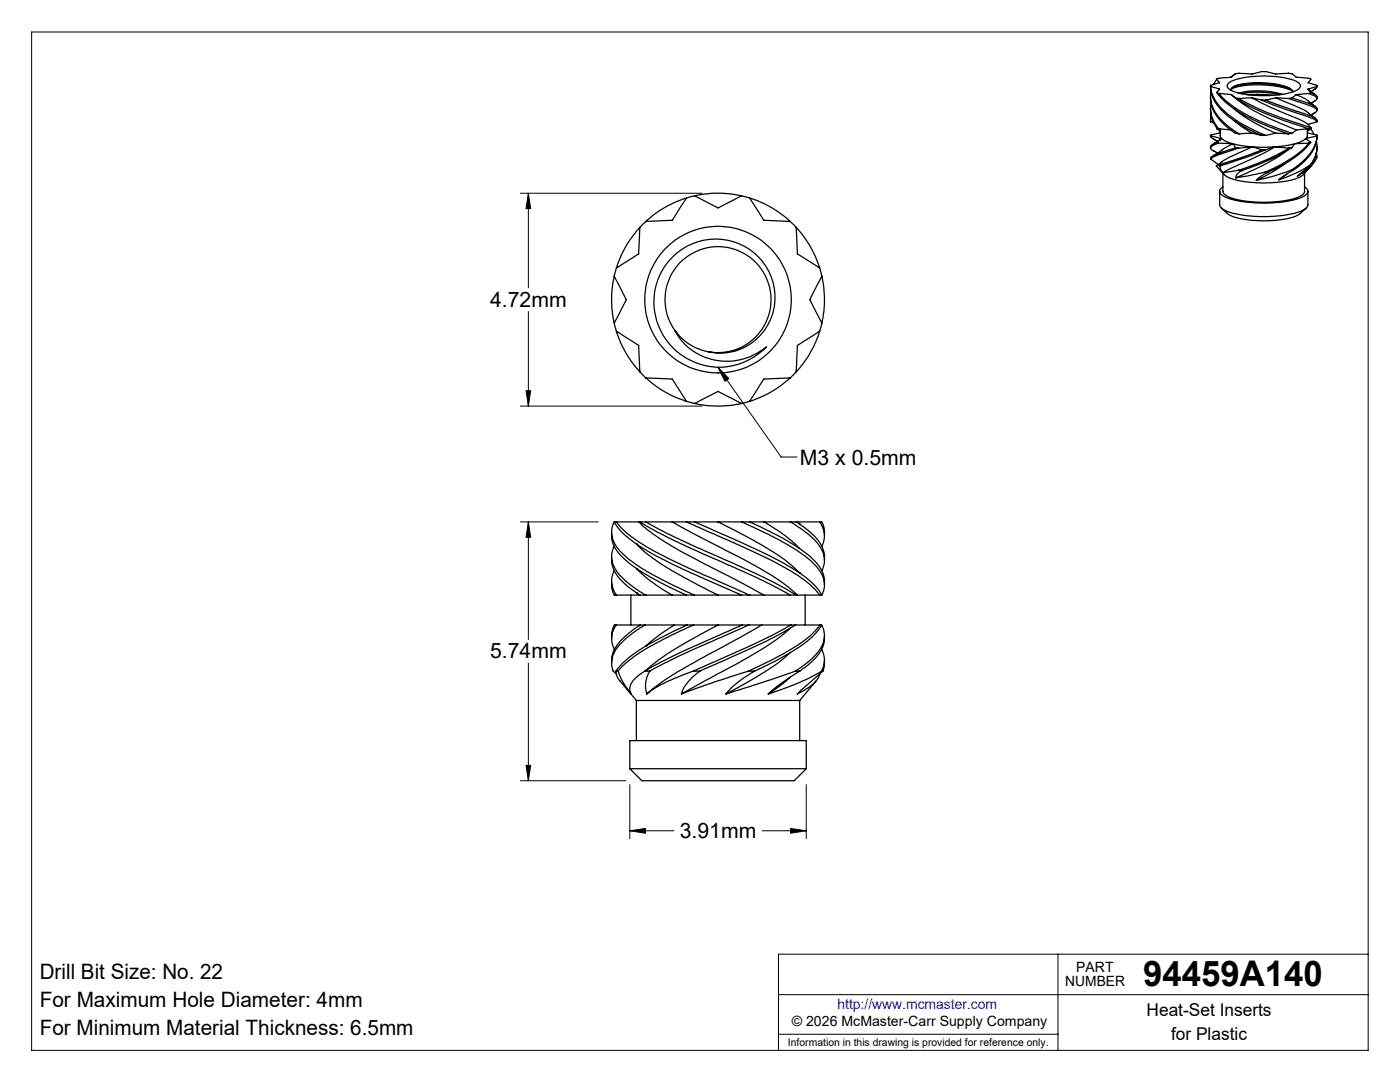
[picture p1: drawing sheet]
<svg xmlns="http://www.w3.org/2000/svg" width="279mm" height="216mm" viewBox="0 0 279 216" stroke-linecap="round" stroke-linejoin="round" font-family="sans-serif">
<g fill="none" stroke="#000" stroke-width=".2">
<path d="M6.3 6.4h266.7v203.2h-266.7zM103.9 38.6h36.2M105.4 38.6l.5 3h-.9zM105.4 38.6v18.8M105 78h.9l-.5 3zM105.4 62.2v18.8M143.3 73.3l2.2 2.2-.8 .6zM143.3 73.3l12.6 17.9h3.2M103.9 81h36.2M103.9 104.1h15.5M105.4 104.1l.5 3.1h-.9zM105.4 104.1v23.5"/>
<path d="M105.4 132.3v23.5M103.9 155.8h21M105 152.7h.9l-.5 3.1zM125.7 156.6v10.8M160.9 156.6v10.8M125.7 165.8l3.1-.5v1zM125.7 165.8h8.8M152.1 165.8h8.8M157.8 165.3l3.1 .5-3.1 .5zM155.4 198.5h117.6M211.1 190.4v19.2M273 190.4h-117.6v19.2"/>
<path d="M155.4 206.4h55.7"/>
</g>
<g fill="none" stroke="#000" stroke-width=".25">
<path d="M241.6 17.1a7.7 7.7 0 0 0 3.2 5.8l1.2 1 2 1.3 3.8 1.8M241.6 19.3a7.4 7.4 0 0 0 3.1 5.9 4.8 4.8 0 0 0 2.5 1.5h.1M241.6 17.3l1.8 .5-.6 .7M241.6 17.3a8.4 8.4 0 0 0 4 5.9l2.4 1.6 4.6 2.2M241.7 18.3a7 7 0 0 0 3 6.6l2.6 1.8M242.8 18.5l.4 .2M242.8 18.5l.9 1 1.2 1.1 1.1 1 2.4 1.4 3 1.5 5.7 2.2M242.8 15.8l.6 .7-1.8 .5v.3M242.8 15.8l-.6 1.1M243.2 18.7l2.5 .2M243.2 18.7l2.1 1.9 3 2 4.9 2.3 4.7 1.7M245.1 16.6l.7-.4 1.4-.5 2.2-.4 2.2-.1 4.4 .3 1.2 .2 1.5 .6a.84 .84 0 0 1 .8 .7 .84 .84 0 0 1-.5 .9l-1 .4-2.3 .6-2.3 .2h-2.3l-3.3-.4-1.4-.4-1.1-.5a.68 .68 0 0 1-.2-1.2z"/>
<path d="M245.6 18l.1-.4 .3-.2 1.7-.6 1.9-.3h2.4l2.4 .2 2 .5 1.3 .7 .4 .4M245.6 17.9l.7-.4 1.7-.4 1.7-.2h2.4l3.8 .5 2.1 .8M245.7 18.9l2.2 1.7 2.6 1.6 2.9 1.5 5.3 2.2M245.7 18.9l.9 .6M246.1 17.3l2.5-.5 3.1-.1 2.5 .2 1.8 .3 1.4 .4M246.6 19.5l2.6 1.6 3.2 1.5 8.8 3.1M246.6 19.5l.7 .1M246.6 14.7l-.1 .1a2.2 2.2 0 0 1-2.3 .7l-1 .1-.4 .2M246.6 14.7l.9-.1a10.2 10.2 0 0 0 4.5-.3h.2a5 5 0 0 1 2.4 .5l2.8-.1a1.07 1.07 0 0 1 1 .5l.3 .2 2.6 .2 .3 .2-.5 .7 1.7 .5v.3M246.6 14.7l-1 .7M247.3 19.6l2 1.2 3.5 1.6 8.8 3.1M247.4 18.6a16.1 16.1 0 0 1 8.5 .2"/>
<path d="M247.9 18.7l1.3-.2 2.1-.1 2 .1 2 .4M249 18.9l2-.1 3.1 .2M249.8 19.5l-2.5 .1M249.8 19.5l3.7 1.9 6.2 2.6 1.4 .8M249.8 19.5l2 .5M251.8 20h.8M251.8 20l3.6 1.4 6.5 2.2 .6 .4 .3 .3M252.6 20l9.6 3.4a.75 .75 0 0 1 .6 .8v.1M254.6 19.5l5.5 2.4 2.3 1.6M254.6 19.5l2.5 .1M254.6 19.5l-2 .5M257.1 19.6l5.1 1.8a.58 .58 0 0 1 .5 .8l-1 .8"/>
<path d="M257.9 19.5l-.8 .1M257.9 19.5l4.4 1.6 .5 .4v.5M258.7 18.9l1.7 .7 2 1.6M258.7 18.9l-.8 .6M261.1 17.8l1.3 1M261.1 17.8l.5 .7M261.2 18.7l-2.5 .2M261.2 18.7l1.2 .5a.5 .5 0 0 1 .4 .4 .5 .5 0 0 1-.4 .5M261.6 18.5l-.4 .2M261.6 18.5l1.1 .5 .1 .2v.5M262.8 17.3l-.2 .4-.9 .6M262.8 17.3l-1.7 .5"/>
<path d="M262.8 17.1v.2M137 39.5l-2.8 4.5-5.3 .2M137 39.5a21.3 21.3 0 0 0-8.1 4.7M138.6 39.1l-1.6 .4M138.6 39.1l4.7 2.4 4.7-2.4M138.6 39.1a21.1 21.1 0 0 1 9.4 0M148 39.1l1.6 .4M149.6 39.5l2.8 4.5 5.3 .2M149.6 39.5a21.4 21.4 0 0 1 8.1 4.7M241.6 27.1l.2 .4 1.2 .7M241.6 21.7a5.3 5.3 0 0 0 1.5 3.9l.1 .1M241.6 24v.3"/>
<path d="M241.6 27.1l2.2 .6M241.6 27.1v.1M241.6 24.3l.6 .2M241.7 31.8l1.4 1M241.7 20.7a6 6 0 0 0 1.5 5M241.7 23l-.1 1.3M242.9 28.4l.3 .1M242.9 28.4l-1.1 .6-.2 .5M243 25.6l-.1 .1 .6 .5M243.2 28.5l-1.3 .6a.51 .51 0 0 0-.3 .6 .51 .51 0 0 0 .6 .4l.8 .5M243.2 33l.3 .1M243.2 28.5l2.9 .2"/>
<path d="M243.2 25.7l2.4 .2M243.4 38.2v2.7a2.11 2.11 0 0 0 1.9 1.4l3.1 .7 5 .2 3.4-.3 1.6-.4 1.4-.4a1.66 1.66 0 0 0 1.2-1.2v-2.7M243.5 33.1v.5l.6 .9M243.5 25.7v1.5l.3 .5M243.5 26.5l-1.9 .5v.1M243.7 27.8l-1.5 .9M243.8 27.7l.7 .5 1.6 .5M243.8 27.7l-.9 .7M244.1 34.6v3.6a2.52 2.52 0 0 0 2.1 1.4l2.7 .6 4.2 .2 3.2-.3 1.8-.4 1.4-.5a1.31 1.31 0 0 0 .8-1v-3.6M244.1 37.3a.95 .95 0 0 0-.7 1 .95 .95 0 0 0 .8 .8l1.1 .5 1.4 .4 2.1 .4 2.7 .1 4.9-.2 2.4-.5 1-.5a1.3 1.3 0 0 0 1.1-1.4l-.6-.6M246.1 28.7a6.2 6.2 0 0 0-2.4 1.4l-1.5 .9M246.1 28.7l1.5 .3 2.4 .3"/>
<path d="M246.1 28.7l.5 .8M246.3 21.7l1.5 1.2 2.3 1.4 4.5 2.3M246.3 24.1l3.5 2.5M246.6 29.5l-3.6 1.2-1 .5a.42 .42 0 0 0-.3 .6M246.6 29.5l.6 .1M247.2 34l-3.1 .5M247.2 34l.6 .1M247.2 29.6l-4.3 1.4-.9 .4-.3 .4M247.5 20.1l.1 .1M247.6 20.2h.1M247.8 34.1a1.63 1.63 0 0 0-1.1 1.4M249.8 26.6l2 .4"/>
<path d="M249.8 26.6l-2.5 .1M250 29.3l-.8 .3a28.7 28.7 0 0 0-5.3 2.7l-1.1 .8M250 29.3h4.5M250 29.3l1.9 .6M250 29.3l-2.8 .3M251.8 27h.8M251.9 29.9l-8.7 3.1M251.9 29.9h.7M252.5 34.3l-5.8 1.2M252.5 34.3h.7M252.6 29.9l-3.1 1.2-6 2M253.2 34.3l-1.6 .9-.9 .8"/>
<path d="M254.5 29.3l-2.8 1.5-5.7 2.6-1.9 1.1M254.5 29.3l2.7 .3M254.5 29.3l-1.9 .6M254.6 26.6l2.5 .1M254.6 26.6l-2 .4M256.6 32.6l-2.8 1.8-3.1 1.6M256.6 30.2a49.6 49.6 0 0 1-9.9 5.3M257 34.6l-1.8 1.3M257.2 29.6l-3.7 2-4 1.6-2.3 .8M257.8 33.9l-4.1 1.4-3 .7M257.8 29.5l-4 2.2-6 2.4M257.8 29.5l-.6 .1"/>
<path d="M257.9 26.6l-.8 .1M258.3 33.8l-.5 .1M258.3 33.8l-1.9 1.2-1.2 .9M258.4 28.7l-.6 .8M258.4 28.7l-1.5 .3-2.4 .3M258.7 25.9l-.8 .7M260.6 27.7l-1.2 .7-1 .3M260.6 27.7l1 .7M260.9 25.7v1.5l-.3 .5M260.9 26.5l1.9 .5v.1M261.1 24.8l.5 .7M261.2 25.7l-2.5 .2"/>
<path d="M261.2 28.5l-1.7 1.8-1.9 1.4-2.4 1.4-2.7 1.2M261.2 28.5l-2.8 .2M261.4 25.6l.2 .1M261.5 32.8l-2.5 1.6-3.8 1.5M261.6 28.4l-1.5 1.6-1.5 1.3-2.1 1.3-3.3 1.7M261.6 28.4l-.4 .1M261.6 25.7l.7 1.1M261.6 25.7l-.7 .5M261.6 25.5l-.4 .2M261.8 32.9l-1.7 2-1.2 .7-3.2 .7-3.1 .2-3.9-.2-3.2-.7-1.2-.7-1.6-1.8 .5-.1M261.9 32.7l-.4 .1M262.4 20.1l-.7 .6"/>
<path d="M262.7 30.6a2.45 2.45 0 0 1-.9 2.4l-1.3 1.1-1.6 1.1 3-2.5M262.7 28.2a5.5 5.5 0 0 1-1.2 4.6M262.8 24.3l-1.7 .5M262.8 27.1a8.6 8.6 0 0 1-4.1 6.2l-.9 .6M262.8 27.1l-2.2 .6M262.8 27.1a7.8 7.8 0 0 1-3.4 5.9l-1.1 .8M262.8 29.2a5.4 5.4 0 0 1-.9 3.5M122.6 55.1l2.4 4.7-2.4 4.7M122.6 55.1a21.1 21.1 0 0 0 0 9.4M123 53.5l-.4 1.6M127.7 45.4l-.2 5.3-4.5 2.8M127.7 45.4a21.4 21.4 0 0 0-4.7 8.1"/>
<path d="M128.9 44.2l-1.2 1.2M133.7 51.8a11.9 11.9 0 0 1 14-3 11.9 11.9 0 0 1 6.8 12.6 11.1 11.1 0 0 1-8.4 8.8 11.1 11.1 0 0 1-11.4-4.2 12 12 0 0 0 18.2 3.3l-.5 .4a13 13 0 0 1-17.8 0 13 13 0 0 1-.9-17.9zM157.7 44.2l1.2 1.2M158.9 45.4l.2 5.3 4.5 2.8M158.9 45.4a21.3 21.3 0 0 1 4.7 8.1M163.6 53.5l.4 1.6M164 55.1l-2.4 4.7 2.4 4.7M164 55.1a21.1 21.1 0 0 1 0 9.4M243.8 41.5l1.3 1.3 1.2 .5 2.5 .6 2.6 .2 3.7-.2 3-.6 1.4-.7 1.2-1.1M122.6 64.5l.4 1.6M123 66.1l4.5 2.8 .2 5.3M123 66.1a20.8 20.8 0 0 0 4.7 8.1"/>
<path d="M127.7 74.2l1.2 1.2M128.9 75.4l5.3 .2 2.8 4.5M128.9 75.4a21.4 21.4 0 0 0 8.1 4.7M134.7 66a10.6 10.6 0 0 1 4.9-16.1 10.6 10.6 0 0 1 14.2 9 10.6 10.6 0 0 1-12.4 11.3M134.7 66l.5 .6M157.7 75.4a20.8 20.8 0 0 1-8.1 4.7M157.7 75.4l-5.3 .2-2.8 4.5M158.9 74.2l-1.2 1.2M163.6 66.1l-4.5 2.8-.2 5.3M163.6 66.1a21 21 0 0 1-4.7 8.1M164 64.5l-.4 1.6M137 80.1l1.6 .4"/>
<path d="M138.6 80.5l4.7-2.4 4.7 2.4M138.6 80.5a21.1 21.1 0 0 0 9.4 0M149.6 80.1l-1.6 .4M122.1 106.2v.7a7.2 7.2 0 0 0 3.2 5.2 54.6 54.6 0 0 0 11.7 6.6M122.1 111.1v.7a6.7 6.7 0 0 0 2.8 4.9l2.8 2M122.1 116l.1 1.7a1.13 1.13 0 0 0 .6 1h.2M122.6 104.1a15.8 15.8 0 0 0 6.3 5.6l3 1.7 4.3 2.2 11.8 5.1M122.6 104.1h.4M122.6 104.1a4.7 4.7 0 0 0 1 5.7 33.1 33.1 0 0 0 9.6 6.4l5.4 2.5M122.6 109a4.8 4.8 0 0 0 1.2 5.9 21.7 21.7 0 0 0 5.1 3.8M122.6 113.9a4.4 4.4 0 0 0 .4 4.8M123 104.1h4.5"/>
<path d="M123 104.1a22.7 22.7 0 0 0 7.7 5.9l7.2 3.6 11.7 5.1M123 118.7h4.5M125.9 118.7v6M127 108.6h.1M127 113.5h.1M127 118.3h.1M127 108.6a42.5 42.5 0 0 0 11.4 7.6l4.9 2.5M127 113.5a29.5 29.5 0 0 0 7.2 5.2M127 118.3l.5 .4M127.5 104.1a51.4 51.4 0 0 0 12.4 8l8.4 4.4 4.1 2.2M127.5 104.1h.2M127.5 118.7h.2"/>
<path d="M127.7 104.1l5.8 3.3 16.7 7.5 7.5 3.8M127.7 104.1h1.2M127.7 118.7h1.2M128.9 104.1h5.3M128.9 104.1l5.6 3 18.1 8.2 6.3 3.4M128.9 118.7h5.3M134.2 104.1l3.9 2.2 12.1 6.3a38 38 0 0 1 8.9 6.1M134.2 104.1h2.8M134.2 118.7h2.8M137 104.1l12.6 5.6 5 2.4a28.5 28.5 0 0 1 8.5 6l.5 .6M137 104.1h1.6M137 118.7h1.6"/>
<path d="M138.6 104.1h4.7M138.6 104.1l12.2 5.5 5.8 2.9a20 20 0 0 1 7.2 5.8l.2 .4M138.6 118.7h4.7M143.3 104.1l8.5 4.5a33.2 33.2 0 0 1 7.8 5.7M143.3 104.1h4.7M143.3 118.7h4.7M148 118.7h1.6M148 104.1l8 3.9a22.2 22.2 0 0 1 7.7 6 4.4 4.4 0 0 1 .3 4.7M148 104.1h1.6M149.6 118.7h2.8M149.6 104.1l4.4 2.1a30.7 30.7 0 0 1 9.1 6.3 5.8 5.8 0 0 1 1.4 3.5v.7M149.6 104.1h2.8"/>
<path d="M152.4 118.7h5.3M152.4 104.1a29.7 29.7 0 0 1 7.2 5.3M152.4 104.1h5.3M157.7 118.7h1.2M157.7 104.1a15.9 15.9 0 0 1 6.3 5.6 4.3 4.3 0 0 1 0 4.2M157.7 104.1h1.2M158.9 118.7h.2M158.9 104.1a13.4 13.4 0 0 1 5.3 5.3l.3 1.1v1.3M158.9 104.1h.2M159.1 118.7h4.5M159.1 104.1l.5 .5M159.1 104.1h4.5"/>
<path d="M159.6 114.3h.1M159.6 104.6h.1M160.7 118.7v6M163.6 118.7h.4M163.6 104.1a4.4 4.4 0 0 1 .4 4.9M163.6 104.1h.3a2.09 2.09 0 0 1 .6 1.7v1.1M122.9 133.9l.1 .6 .5 1.1 3.5 4.2M122.9 133.9h.5M123 124.7a4.4 4.4 0 0 0-.4 4.9M123 124.7h4.8M123 124.7h-.3a3.1 3.1 0 0 0-.6 2.2v.5M123.4 133.9a14.4 14.4 0 0 0 2.6 4.6 2.62 2.62 0 0 1 1-3.4l1.7-1.2"/>
<path d="M127 139.8h32.6M127 139.8v8M127.8 124.7a12.9 12.9 0 0 0-5.4 5.4l-.3 1.3v.9M127.8 124.7h1M128.7 133.9h1M128.8 124.7a14.9 14.9 0 0 0-6.4 5.9l-.3 1.7a2.34 2.34 0 0 0 .9 2.1M128.8 124.7h5.8M128.9 133.8h.1M128.9 128.9h.1M129.7 133.9a5.5 5.5 0 0 0-.6 4.6M134.6 124.7a36.6 36.6 0 0 0-5.7 4.2M134.6 124.7h2.6"/>
<path d="M137.2 124.7l-6.7 3.3a20.9 20.9 0 0 0-7.6 5.9M137.2 124.7h1.2M138.4 133.9h1.3M138.4 133.9l-4.5 1.8a19.8 19.8 0 0 0-4.8 2.8M138.4 124.7l-6.6 3.2a25.1 25.1 0 0 0-8.4 6M138.4 124.7h4.9M139.7 133.9a9.3 9.3 0 0 0-3.7 4.6M143.3 124.7l-.8 .4a66 66 0 0 0-13.6 8.7M143.3 124.7h4.9M148.2 124.7l-12.2 5.4-4.1 2-3.2 1.8M148.2 124.7h1.2M149.4 133.9l-6.8 2.2-6.6 2.4"/>
<path d="M149.4 133.9h1.2M149.4 124.7l-14.2 6.4-5.5 2.8M149.4 124.7h2.6M150.6 133.9a19.9 19.9 0 0 0-5.7 4.6M152 124.7l-3.2 1.8a291.3 291.3 0 0 0-16.2 9.2l-3.5 2.8M152 124.7h5.8M157.7 130.2a59.8 59.8 0 0 1-12.8 8.3M157.7 125.3a52.5 52.5 0 0 1-10.4 7l-11.3 6.2M157.7 135.1l-2.1 1.8-2.3 1.6M157.8 124.7l-6.6 3.5-12.8 5.7M157.8 124.7h1M158.7 133.9l-5 1.8-8.8 2.8"/>
<path d="M158.7 133.9h.9M158.8 124.7h4.8M158.8 124.7l-5.7 3.2-13.4 6M159.6 133.9l-4.4 3-1.9 1.6M159.6 139.8v8M162.9 135.9l-3.3 3.9M163.6 124.7a21.8 21.8 0 0 1-7.9 6.1l-6.3 3.1M163.6 124.7h.4M164 133.9l-2.1 1.2-2.5 1.1-6.1 2.3M164 133.9h.2M164 124.7a17.6 17.6 0 0 1-7 5.9l-2.5 1.4-3.9 1.9M164 124.7a4.9 4.9 0 0 1-1.3 6.1l-1.3 1.2-2.7 1.9"/>
<path d="M164 129.6a4.4 4.4 0 0 1 0 4.3M164.2 133.9l-5.1 4.6a8 8 0 0 0 4.4-3.7l.1-.4M164.5 126.9a6.7 6.7 0 0 1-3 5.6l-1.9 1.4M164.5 131.7v1.3l-.3 .9M125.7 153.4h35.2M125.7 153.4v-5.6h35.2v5.6M125.7 153.4l2.4 2.4h30.4l2.4-2.4"/>
<circle cx="143.3" cy="59.8" r="14.6"/>
</g>
<path d="M105.4 104.1l.5 3.1h-.9zM105 152.7h.9l-.5 3.1zM125.7 165.8l3.1-.5v1zM157.8 165.3l3.1 .5-3.1 .5zM105 78h.9l-.5 3zM105.4 38.6l.5 3h-.9zM143.3 73.3l2.2 2.2-.8 .6z" fill="#000"/>
<text font-size="7.1" x="228.1" y="196.8">94459A140</text>
<g font-size="4.2">
<text x="97.8" y="61.2">4.72mm</text>
<text x="159.6" y="92.8">M3 x 0.5mm</text>
<text x="97.8" y="131.4">5.74mm</text>
<text x="135.7" y="167.2">3.91mm</text>
<text x="7.9" y="195.4">Drill Bit Size: No. 22</text>
<text x="7.9" y="200.9">For Maximum Hole Diameter: 4mm</text>
<text x="7.9" y="206.5">For Minimum Material Thickness: 6.5mm</text>
</g>
<g font-size="3.5">
<text x="228.8" y="202.8">Heat-Set Inserts</text>
<text x="233.7" y="207.5">for Plastic</text>
</g>
<g font-size="2.8">
<text x="212.6" y="196.8">NUMBER</text>
<text x="214.8" y="194">PART</text>
<text x="158" y="204.8">© 2026 McMaster-Carr Supply Company</text>
</g>
<text font-size="2.8" fill="#00f" x="167.1" y="201.4">http://www.mcmaster.com</text>
<text font-size="2.1" x="157.3" y="208.6">Information in this drawing is provided for reference only.</text>
</svg>
